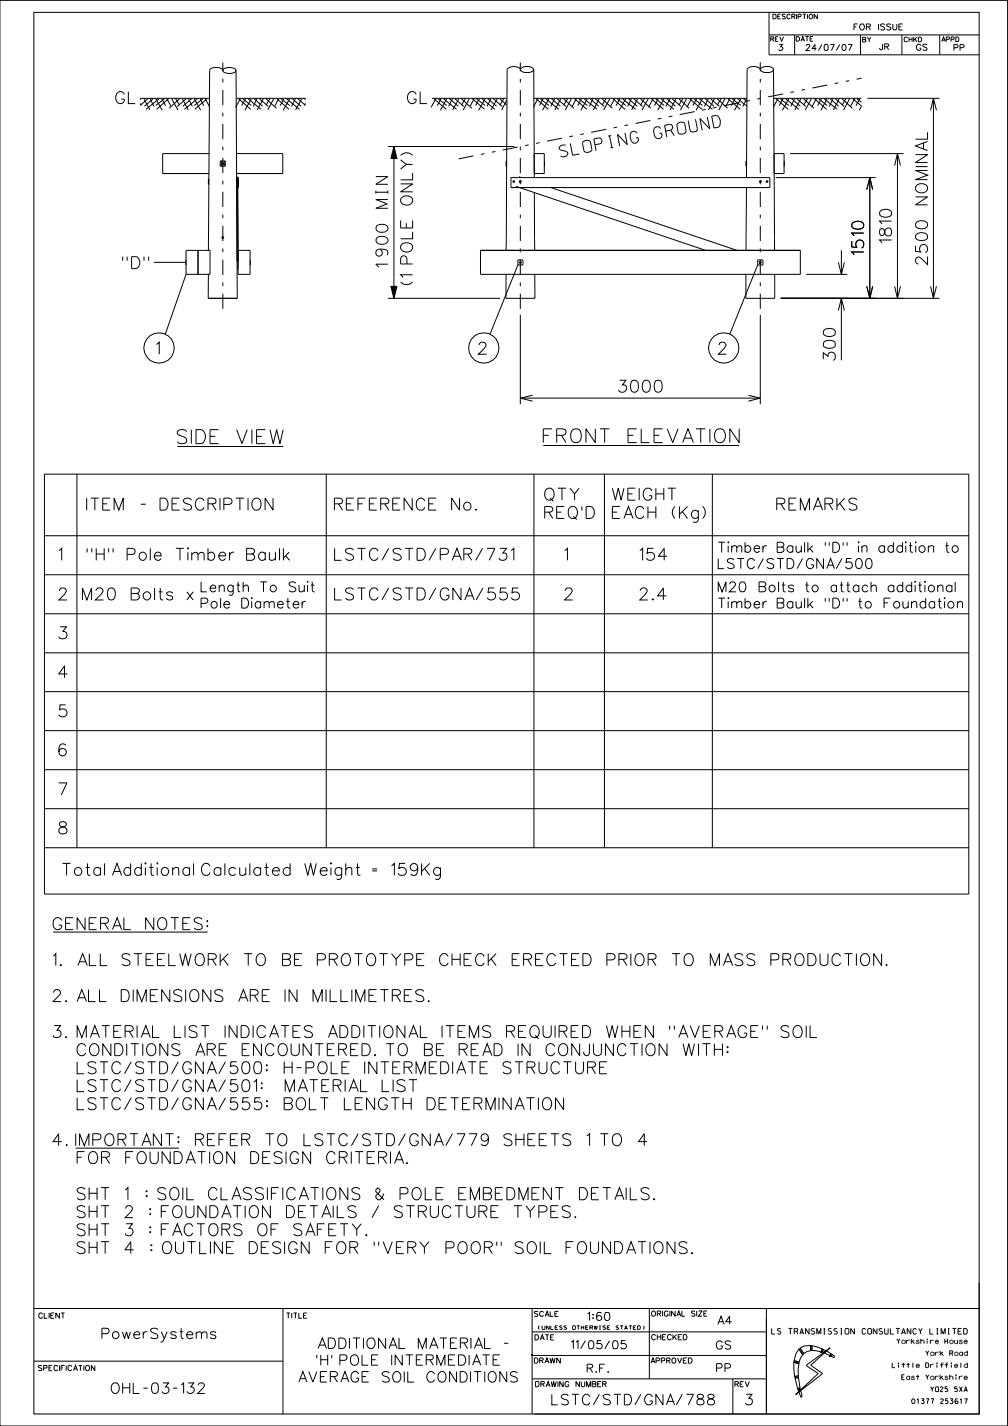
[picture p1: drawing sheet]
<svg xmlns="http://www.w3.org/2000/svg" width="210mm" height="297mm" viewBox="0 0 210 297" stroke-linecap="round" stroke-linejoin="round" font-family="sans-serif">
<g fill="none" stroke="#000" stroke-width=".21">
<path d="M0 .1h209.9v296.9h-209.9zM7.1 2.6h196.9v291.9h-196.9zM46.4 14.7a1.91 1.91 0 0 0-2.6-.3l-.4 37.7M46.5 14.5a2.25 2.25 0 0 1 2.6 0l.1 .2a1.74 1.74 0 0 1-2.2 .5l-.5-.4zM49.2 14.7l.2 39.8M108.4 14.5a1.81 1.81 0 0 0-2.8 0l-.1 35.1M108.5 14.3a1.95 1.95 0 0 1 2.7 .2 1.86 1.86 0 0 1-2.7 .2zM111.2 14.5l.1 22.5M158.4 14.5a1.81 1.81 0 0 0-2.8 0l-.1 22.5M158.5 14.3a1.9 1.9 0 0 1 2.6 .2 1.44 1.44 0 0 1-1.7 .6 .8 .8 0 0 1-.9-.8zM160.2 7.3h43.8M160.2 2.6v8.8h43.8"/>
<path d="M161.1 14.5l.3 37.6M165.5 7.3v4.1M179.3 7.3v4.1M187.9 7.3v4.1M195.8 7.3v4.1M29.2 20.5h14.4M29.2 21.5l.2 .4M29.4 20.6l-.2 .2M30 20.6l1.2 2.3M30.8 20.6l-1.6 1.4M31.3 20.6l.8 1.6M31.9 20.6l-1.8 1.5"/>
<path d="M32.5 20.6l1.3 2.4M33.1 20.6l-2.7 2.2M33.7 20.6l.8 1.4M34.2 20.6l-1.7 1.4M34.7 20.5l.9 1.6M35.1 20.6l-2.5 2.2M35.8 20.5l1.3 2.4M36.6 20.5l.8 1.4M37.4 20.6l-2.2 2M38 20.6l1.2 2.3M38.8 20.6l-1.9 1.6M39.3 20.6l.8 1.6"/>
<path d="M39.9 20.6l-1.8 1.5M40.5 20.6l1.3 2.4M41.1 20.6l-2.7 2.2M41.7 20.6l.7 1.4M42.2 20.6l-1.7 1.4M42.7 20.5l1 1.8M43.1 20.6l-2.5 2.2M43.5 32h-9.6v4.1h9.6M43.6 37.3h-.2v1h.2M45.9 33.5h1v1.1h-1zM46.1 33.5v1.1M46.7 33.5v1.1"/>
<path d="M49.3 32h9.6v4.1h-9.6M49.3 20.5h14.4M49.3 37h.1M49.3 38.8v-1.9h.2v2.2M49.3 38.8h.2M49.3 38.8l.1 15.7M49.5 37h.2v2.1h-.2M49.5 39.1l.1 16.8M49.7 20.6l2.5 2.2M50.1 20.5l-1 1.8M50.6 20.6l1.8 1.4M51.2 20.6l-.8 1.4"/>
<path d="M51.7 20.6l2.7 2.2M52.4 20.6l-1.4 2.4M52.9 20.6l1.8 1.5M53.5 20.6l-.8 1.6M54 20.6l1.9 1.6M54.8 20.6l-1.2 2.3M55.4 20.6l2.2 2M56.2 20.5l-.8 1.4M57 20.5l-1.2 2.4M57.7 20.6l2.5 2.2M58.1 20.5l-.8 1.6M58.6 20.6l1.8 1.4"/>
<path d="M59.2 20.6l-.8 1.4M59.7 20.6l2.7 2.2M60.4 20.6l-1.4 2.4M60.9 20.6l1.8 1.5M61.5 20.6l-.8 1.6M62 20.6l1.7 1.4M62.8 20.6l-1.2 2.3M63.4 20.6l.3 .2M63.7 21.5l-.3 .4M80.8 30.5h26.4M82.1 30.5v31.6M90 20.5h15.6"/>
<path d="M90.4 20.6l2.5 2.2M90.8 20.5l-1 1.8M91.3 20.6l1.8 1.4M91.9 20.6l-.8 1.4M92.4 20.6l2.7 2.2M93.1 20.6l-1.3 2.4M93.7 20.6l1.8 1.5M94.3 20.6l-.8 1.6M94.8 20.6l1.8 1.6M95.6 20.6l-1.3 2.3M96.1 20.6l2.2 2M97 20.5l-.9 1.4"/>
<path d="M97.8 20.5l-1.3 2.4M98.4 20.6l2.5 2.2M98.8 20.5l-.8 1.6M99.3 20.6l1.8 1.4M99.9 20.6l-.8 1.4M100.4 20.6l2.7 2.2M101.1 20.6l-1.4 2.4M101.6 20.6l1.8 1.5M102.3 20.6l-.8 1.6M102.8 20.6l1.8 1.6M103.6 20.6l-1.3 2.3M104.1 20.6l1.5 1.3"/>
<path d="M105 20.5l-.9 1.4M105.5 33.5v1.1M105.6 20.9l-1.1 2M105.6 33.5h-.2v1.1h.2M106.5 37h53.9v2.1h-53.9zM107.5 38.8l39.5 13.3M108.1 36.9l.5 .1M108.1 36.9v.1M108.1 36.9h.1M108.5 37.6l-.3 .2 .2 .2M111.3 32h2.1v4.1h-2.1zM111.3 20.5h44.3"/>
<path d="M111.7 20.6l2.5 2.2M112.1 20.5l-1 1.8M112.6 20.6l1.8 1.4M113.1 20.6l-.7 1.4M113.4 33.5v1.1M113.7 20.6l2.7 2.2M114.4 20.6l-1.4 2.4M114.7 39.1l38.8 13M114.9 20.6l1.8 1.5M115.6 20.6l-.9 1.6M116.1 20.6l1.8 1.6M116.8 20.6l-1.2 2.3"/>
<path d="M117.4 20.6l2.2 2M118.3 20.5l-.9 1.4M119.1 20.5l-1.3 2.4M119.7 20.6l2.5 2.2M120.1 20.5l-1 1.8M120.6 20.6l1.8 1.4M121.1 20.6l-.7 1.4M121.7 20.6l2.7 2.2M122.4 20.6l-1.4 2.4M122.9 20.6l1.8 1.5M123.6 20.6l-.8 1.6M124 20.6l1.9 1.6"/>
<path d="M124.8 20.6l-1.2 2.3M125.4 20.6l2.2 2M126.3 20.5l-.9 1.4M127.1 20.5l-1.3 2.4M127.7 20.6l2.5 2.2M128.1 20.5l-1 1.8M128.6 20.6l1.8 1.4M129.1 20.6l-.8 1.4M129.7 20.6l2.7 2.2M130.4 20.6l-1.4 2.4M130.9 20.6l1.8 1.5M131.6 20.6l-.8 1.6"/>
<path d="M132 20.6l1.9 1.6M132.8 20.6l-1.2 2.3M133.4 20.6l2.2 2M134.3 20.5l-.9 1.4M135.1 20.5l-1.3 2.4M135.7 20.6l2.5 2.2M136.1 20.5l-1 1.8M136.6 20.6l1.8 1.4M137.1 20.6l-.8 1.4M137.7 20.6l2.7 2.2M138.4 20.6l-1.4 2.4M138.9 20.6l1.8 1.5"/>
<path d="M139.6 20.6l-.8 1.6M140 20.6l1.9 1.6M140.8 20.6l-1.2 2.3M141.4 20.6l2.2 2M142.3 20.5l-.9 1.4M143.1 20.5l-1.3 2.4M143.7 20.6l2.5 2.2M144.1 20.5l-1 1.8M144.6 20.6l1.7 1.4M145.1 20.6l-.8 1.4M145.7 20.6l2.7 2.2M146.3 20.6l-1.3 2.4"/>
<path d="M146.9 20.6l1.8 1.5M147.6 20.6l-.8 1.6M148 20.6l1.9 1.6M148.8 20.6l-1.2 2.3M149.4 20.6l2.2 2M150.3 20.5l-.9 1.4M151 20.5l-1.2 2.4M151.7 20.6l2.5 2.2M152.1 20.5l-.9 1.6M152.6 20.6l1.7 1.4M153.1 20.6l-.8 1.4M153.7 20.6l1.9 1.5"/>
<path d="M154.3 20.6l-1.3 2.4M154.9 20.6l.7 .5M155.5 33.5v1.1M155.5 39.1l-.1 10.5M155.6 20.6l-.8 1.6M155.6 33.5h-.2v1.1h.2M158.4 37.6l.2 .1-.1 .3M161.2 20.5h18.3M161.3 32h2v4.1h-2zM161.6 37h20.8M161.7 20.6l2.5 2.2M162.1 20.5l-1 1.8"/>
<path d="M162.6 20.6l1.7 1.4M163.1 20.6l-.8 1.4M163.3 33.5v1.1M163.7 20.6l2.7 2.2M164.3 20.6l-1.3 2.4M164.6 32h23.6M164.9 20.6l1.8 1.5M165.5 20.6l-.8 1.6M166 20.6l1.9 1.6M166.8 20.6l-1.2 2.3M167.4 20.6l2.2 2M168.3 20.5l-.9 1.4"/>
<path d="M169.1 20.5l-1.3 2.4M169.7 20.6l2.5 2.2M170.1 20.5l-1 1.8M170.6 20.6l1.7 1.4M171.1 20.6l-.8 1.4M171.7 20.6l2.7 2.2M172.3 20.6l-1.3 2.4M172.9 20.6l1.8 1.5M173.6 20.6l-.9 1.6M174 20.6l1.9 1.6M174.8 20.6l-1.2 2.3M175.4 20.6l2.2 2"/>
<path d="M176.3 20.5l-.9 1.4M177 20.5l-1.2 2.4M177.7 20.6l1.8 1.5M178.1 20.5l-.9 1.6M178.5 20.6l1 .7M179.1 20.6l-.8 1.4M179.5 22.1l-.5 .9M180.6 39.5l.6-2.5 .6 2.5M180.7 20.5h15M181.2 37v25.1M186.4 34.5l.6-2.5 .6 2.5M187 32v30.1"/>
<path d="M193.9 23l.6-2.5 .6 2.5M194.5 20.5v41.6M32.1 54.6h6.6M38.8 57.1l-4.4 12.5M38.8 52.1h5v5h-5zM38.8 54.1v1.1M41.3 52.1v5M43.4 57.1v5M49.4 54.8v7.3M49.4 54.5v.3M49.4 56h.2M49.4 54.8h.1"/>
<path d="M49.6 54v.4zM49.6 52.1h2.5v5h-2.5zM49.6 54h.1M52.1 54.1v1.1M100.1 52.1h66.6v5h-66.6zM105.4 57.1v5h6v-5M105.5 49.6l-.1 2.5M105.5 49.6h.1M107.9 55.2l-5.8 14.4M107.9 54.1h1.1v1.1h-1.1zM111.3 40.1l.1 12M155.4 57.1v5h6v-5"/>
<path d="M155.4 49.6v.1M155.4 49.6v2.5M157.8 55.2l-5.8 14.4M157.8 54.1h1.1v1.1h-1.1zM158.5 54.5l-.3 .2 .2 .2M158.5 54.5h.1M158.5 54.5l-.3 .1 .2 .3M168 57.1h8.5M174.7 54.6l.6 2.5 .6-2.5M175.3 52.1v5M180.6 59.6l.6 2.5 .6-2.5M186.4 59.6l.6 2.5 .6-2.5"/>
<path d="M193.9 59.6l.6 2.5 .6-2.5M43.4 62.1h6M80.8 62.1h23.4M108.4 65.6v18.6M158.4 65.6v18.6M162.7 62.1h33M174.7 64.7l.6-2.6 .6 2.6M175.3 62.1v12.9M9.3 98.8h192.5v87.4h-192.5zM16 98.8v77.8M36.9 93h22.1M68 98.8v77.8"/>
<path d="M108.4 82.9h50M110.9 82.3l-2.5 .6 2.5 .7M111.2 98.8v77.8M113.2 92.8h40.8M125.9 98.8v77.8M148.4 98.8v77.8M155.9 82.3l2.5 .6-2.5 .7M9.3 111.6h192.5M9.3 119.7h192.5M39.1 114.1l.2 .1-.2 .1-.1-.1zM151.7 112.8l.1 .1-.1 .2zM178.8 112.9h.2l-.2 .2z"/>
<path d="M188.6 112.9h.2l-.1 .2zM190.7 112.9h.2l-.1 .2zM9.3 127.8h192.5M9.3 136h192.5M52.4 124.5l.2 .1-.2 .1zM64.1 121.1v.2zM151.7 124.5l.1 .1-.1 .1zM190.5 121.2h.2zM192.7 121.1l.1 .1-.1 .1zM196.7 124.6h.2zM9.3 144h192.5M9.3 152.2h192.5"/>
<path d="M9.3 160.3h192.5M9.3 168.4h192.5M9.3 176.6h192.5M30.2 179.8l.1-.1 .1 .1-.1 .1zM32.8 179.7l.1 .1-.1 .1zM68.8 179.8l.1-.1 .2 .1-.2 .1zM11.1 194.1h32.2M15.8 239.1h21.5M50.7 221.2a.86 .86 0 0 1 1.2 .4 1.97 1.97 0 0 1-.2 1.9 .78 .78 0 0 1-1.2-.4 1.97 1.97 0 0 1 .2-1.9zM51.8 228.6h-1.2l-.1 1.1a.88 .88 0 0 1 1.3 0 .88 .88 0 0 1-.1 1.3 .88 .88 0 0 1-1.3-.3M52.9 225.4l.6-.5v2.5M7.1 272.5h196.9"/>
<path d="M59 272.5v22M110.9 277.4h48.8M110.9 272.5v22M135.3 272.5v14.7M159.7 272.5v22M204 267.2v27.3h-92.7M7.1 283.5h51.9M110.9 282.3h48.8M110.9 287.2h48.8M152.7 287.2v7.3M153.1 288.3h.5l.3-.4-.3-.2h-.5v1.1M154.9 287.7h-.7v1.1"/>
<path d="M155.3 287.7l.4 1.1 .4-1.1M165.4 283.7l.1 3M165.4 283.7l1 .3M165.4 283.4v.3M165.4 283.4h.1M165.4 283.4l1.1 .3M165.5 286.7h.1M165.5 286.7l.1 .3M165.6 287h.1M165.6 287l.6 2.3M166.2 289.3h.1M166.2 289.3l.1 .2"/>
<path d="M166.3 289.5h.1M166.3 286.6h.1M166.3 286.6l-.8 .1M166.3 286.6l.1 .3M166.4 286.9h.1M166.4 286.9l-.8 .1M166.4 286.9l.3 2.1M166.4 284l-.1 1.3v1.3M166.4 281l-.6 1-.4 1.4M166.4 284h.1M166.4 281l.8 1.1M166.4 281h.1"/>
<path d="M166.5 283.7h.1M166.5 283.7l-.1 .3M166.7 289h.1M166.7 289l-.5 .3M166.7 289v.3M166.7 280.8l-.3 .2M166.7 280.8h.1M166.7 280.8l.8 1.1M166.7 289.3h.1M166.7 289.3l-.4 .2M166.7 289.3l.1 .2-.4 .3-.1-.3M166.9 291h.1"/>
<path d="M167.1 290.8l-.3-1.2-.4 .3 .5 1.1M167.1 290.8l-.2 .2M167.1 290.8h.1M167.2 282.1l-.4 .7-.3 .9M167.2 282.1h.1M167.5 281.9h.1M167.5 281.9l-.3 .2M167.9 284.4l5.1-3.7-4.1 3.6 2.5 1.8-5.6 4.3 4.7-4.3zM168.9 280.2l-1.3 .1-.9 .5M168.9 280.2v1.1M168.9 280.2h.1M168.9 280.2l.2 .1"/>
<path d="M168.9 281.3l-.8 .2-.6 .4M168.9 281.3h.1M169.1 280.3l2.2 .7M169.1 280.3v1M169.1 281.3l2 .3M169.1 281.3h.1M169.1 281.3h-.2M171.1 281.6h.1M171.1 281.6l.3 .1M171.3 281h.1M171.3 281l-.2 .6M171.3 281h.2"/>
<path d="M171.4 281.7h.1M171.5 281l-.1 .7M171.5 281h.1M171.5 281l.6 .3-.5 .4h-.2M173 282.4h.1M173 282.4l.2 .1M173.1 281.9h.1M173.1 281.9l-.9-.5-.5 .4 1.3 .6M173.1 281.9l-.1 .5M173.1 281.9l.2 .2M173.2 282.5h.1M173.2 282.5l.6 .3"/>
<path d="M173.3 282.1h.1M173.3 282.1l-.1 .4M173.3 282.1l.6 .4M173.8 282.8h.1M173.9 282.5h.1M173.9 282.5l-.1 .3"/>
<circle cx="46.4" cy="34.1" r=".2"/>
<circle cx="107" cy="37.8" r=".17"/>
<circle cx="108.4" cy="37.8" r=".19"/>
<circle cx="158.4" cy="37.8" r=".19"/>
<circle cx="159.8" cy="37.8" r=".17"/>
<circle cx="46.4" cy="49.5" r=".18"/>
<circle cx="108.4" cy="54.7" r=".19"/>
<circle cx="158.4" cy="54.7" r=".17"/>
<circle cx="33.1" cy="72.5" r="3.2"/>
<circle cx="100.8" cy="72.5" r="3.2"/>
<circle cx="150.8" cy="72.5" r="3.2"/>
</g>
<g fill="#000">
<path d="M110.7 282.2h.3v.3h-.3z" fill-rule="evenodd"/>
<path d="M171 281.4h.3v.3h-.3z" fill-rule="evenodd"/>
<path d="M172.8 282.2h.3v.3h-.3z" fill-rule="evenodd"/>
</g>
<path d="M46.4 64.3v-51.3M108.4 64.3v-51.3M158.4 64.3v-51.3" fill="none" stroke="#000" stroke-width=".21" stroke-dasharray="3.2 1.6 .8 1.6" stroke-linecap="butt"/>
<path d="M82.1 30.5l.6 2.5h-1.3zM81.4 59.6h1.3l-.6 2.5z" fill="#000" stroke="#000" stroke-width=".21"/>
<path d="M95.5 33.1l84-16.8" fill="none" stroke="#000" stroke-width=".21" stroke-dasharray="3.2 1.6 .8 1.6 .8 1.6" stroke-linecap="butt"/>
<g font-size="2.9">
<text x="37" y="92.4">SIDE VIEW</text>
<text x="113.2" y="92.2">FRONT ELEVATION</text>
</g>
<g font-size="2.5">
<text x="24.1" y="21.6">GL</text>
<text x="84.9" y="21.6">GL</text>
<text x="134" y="29.5" transform="rotate(-11 134 29.5)">G R O U N D</text>
<text x="116.9" y="32.8" transform="rotate(-11 116.9 32.8)">S L O P I N G</text>
<text x="180" y="53.1" transform="rotate(-90 180 53.1)">1510</text>
<text x="185.8" y="50.6" transform="rotate(-90 185.8 50.6)">1810</text>
<text x="25.5" y="55.9">&quot;D&quot;</text>
<text x="80.8" y="55.9" transform="rotate(-90 80.8 55.9)">1900 MIN</text>
<text x="86" y="59.4" transform="rotate(-90 86 59.4)">(1 POLE ONLY)</text>
<text x="193.2" y="55.1" transform="rotate(-90 193.2 55.1)">2500 NOMINAL</text>
<text x="32.6" y="73.8">1</text>
<text x="99.7" y="73.8">2</text>
<text x="149.7" y="73.8">2</text>
<text x="174.1" y="75" transform="rotate(-90 174.1 75)">300</text>
<text x="128.9" y="81.7">3000</text>
<text x="18.1" y="106.3">ITEM - DESCRIPTION</text>
<text x="69.7" y="106.3">REFERENCE No.</text>
<text x="113.5" y="104.2">QTY</text>
<text x="113.5" y="108">REQ’D</text>
<text x="127.6" y="104.2">WEIGHT</text>
<text x="127.6" y="108">EACH (Kg)</text>
<text x="161.9" y="106.3">REMARKS</text>
<text x="12.3" y="116.7">1</text>
<text x="18.1" y="116.7">&quot;H&quot; Pole Timber Baulk</text>
<text x="69.7" y="116.7">LSTC/STD/PAR/731</text>
<text x="117.7" y="116.7">1</text>
<text x="133.3" y="116.7">154</text>
<text x="12.3" y="124.9">2</text>
<text x="17.2" y="124.9">M20 Bolts x</text>
<text x="69.7" y="124.9">LSTC/STD/GNA/555</text>
<text x="117.7" y="124.9">2</text>
<text x="133.3" y="124.9">2.4</text>
<text x="12.3" y="133.1">3</text>
<text x="12.3" y="141.2">4</text>
<text x="12.3" y="149.3">5</text>
<text x="12.3" y="157.4">6</text>
<text x="12.3" y="165.5">7</text>
<text x="12.3" y="173.7">8</text>
<text x="13" y="182.3">Total Additional Calculated Weight = 159Kg</text>
<text x="11.1" y="193.6">GENERAL NOTES:</text>
<text x="11.1" y="201.1">1.</text>
<text x="16.3" y="201.1">ALL STEELWORK TO BE PROTOTYPE CHECK ERECTED PRIOR TO MASS PRODUCTION.</text>
<text x="11.1" y="208.6">2. ALL DIMENSIONS ARE IN MILLIMETRES.</text>
<text x="11.1" y="216.1">3. MATERIAL LIST INDICATES ADDITIONAL ITEMS REQUIRED WHEN &quot;AVERAGE&quot; SOIL</text>
<text x="13.1" y="219.9">CONDITIONS ARE ENCOUNTERED. TO BE READ IN CONJUNCTION WITH:</text>
<text x="13.2" y="223.6">LSTC/STD/GNA/500:</text>
<text x="13.2" y="227.4">LSTC/STD/GNA/501:</text>
<text x="53.6" y="223.6">H-POLE INTERMEDIATE STRUCTURE</text>
<text x="55" y="227.4">MATERIAL LIST</text>
<text x="13.2" y="231.1">LSTC/STD/GNA/555:</text>
<text x="53.3" y="231.1">BOLT LENGTH DETERMINATION</text>
<text x="11.1" y="238.6">4.</text>
<text x="15.8" y="238.6">IMPORTANT:</text>
<text x="39.4" y="238.6">REFER TO LSTC/STD/GNA/779 SHEETS 1 TO 4</text>
<text x="13.1" y="242.4">FOR FOUNDATION DESIGN CRITERIA.</text>
<text x="13.1" y="249.9">SHT 1</text>
<text x="26.1" y="249.9">: SOIL CLASSIFICATIONS &amp; POLE EMBEDMENT DETAILS.</text>
<text x="13.2" y="253.6">SHT 2 : FOUNDATION DETAILS / STRUCTURE TYPES.</text>
<text x="13.4" y="257.4">SHT 3 : FACTORS OF SAFETY.</text>
<text x="13.2" y="261.1">SHT 4 : OUTLINE DESIGN FOR &quot;VERY POOR&quot; SOIL FOUNDATIONS.</text>
</g>
<g font-size="2.2">
<text x="21.2" y="278.8">PowerSystems</text>
<text x="65" y="280.9">ADDITIONAL MATERIAL -</text>
<text x="62.3" y="287.9">AVERAGE SOIL CONDITIONS</text>
<text x="65.9" y="284.4">’H’ POLE INTERMEDIATE</text>
<text x="23.2" y="290.2">OHL-03-132</text>
<text x="115" y="292.6">LSTC/STD/GNA/788</text>
<text x="155.3" y="292.6">3</text>
</g>
<g font-size="2.1">
<text x="149.7" y="115">Timber Baulk &quot;D&quot; in addition to</text>
<text x="149.7" y="118.4">LSTC/STD/GNA/500</text>
<text x="41.9" y="123.3">Length To Suit</text>
<text x="149.7" y="123.3">M20 Bolts to attach additional</text>
<text x="41.9" y="126.7">Pole Diameter</text>
<text x="149.7" y="126.7">Timber Baulk &quot;D&quot; to Foundation</text>
</g>
<g font-size="1.7">
<text x="122.4" y="275">1:60</text>
<text x="149.6" y="275.8">A4</text>
<text x="119" y="280.9">11/05/05</text>
<text x="149.3" y="281">GS</text>
<text x="122.3" y="285.8">R.F.</text>
<text x="149.3" y="285.7">PP</text>
</g>
<g font-size="1.3">
<text x="162.2" y="10.5">3</text>
<text x="167.9" y="10.5">24/07/07</text>
<text x="177.9" y="6.2">FOR ISSUE</text>
<text x="183.3" y="10.4">JR</text>
<text x="191" y="10.5">GS</text>
<text x="198.7" y="10.5">PP</text>
</g>
<text font-size="1.2" x="160.8" y="277.9">LS TRANSMISSION CONSULTANCY LIMITED</text>
<g font-size="1.1">
<text x="8.1" y="274.6">CLIENT</text>
<text x="59.7" y="274.6">TITLE</text>
<text x="111.3" y="274.2">SCALE</text>
<text x="135.7" y="274.1">ORIGINAL SIZE</text>
<text x="111.5" y="279.1">DATE</text>
<text x="135.8" y="279">CHECKED</text>
<text x="8" y="285.5">SPECIFICATION</text>
<text x="111.3" y="283.9">DRAWN</text>
<text x="135.6" y="283.9">APPROVED</text>
<text x="111.6" y="288.8">DRAWING NUMBER</text>
<text x="153.1" y="288.8">REV</text>
</g>
<g font-size="1">
<text x="161.1" y="3.9">DESCRIPTION</text>
<text x="160.6" y="8.6">REV</text>
<text x="165.9" y="8.6">DATE</text>
<text x="179.7" y="8.8">BY</text>
<text x="188.4" y="8.7">CHKD</text>
<text x="196.2" y="8.7">APPD</text>
<text x="186.9" y="279.8">Yorkshire House</text>
<text x="185.9" y="284.8">Little Driffield</text>
<text x="187.9" y="287.3">East Yorkshire</text>
<text x="192.9" y="282.3">York Road</text>
<text x="190" y="292.3">01377 253617</text>
<text x="193.9" y="289.8">YO25 5XA</text>
</g>
<text font-size=".8" x="112.1" y="276.9">(UNLESS OTHERWISE STATED)</text>
</svg>
